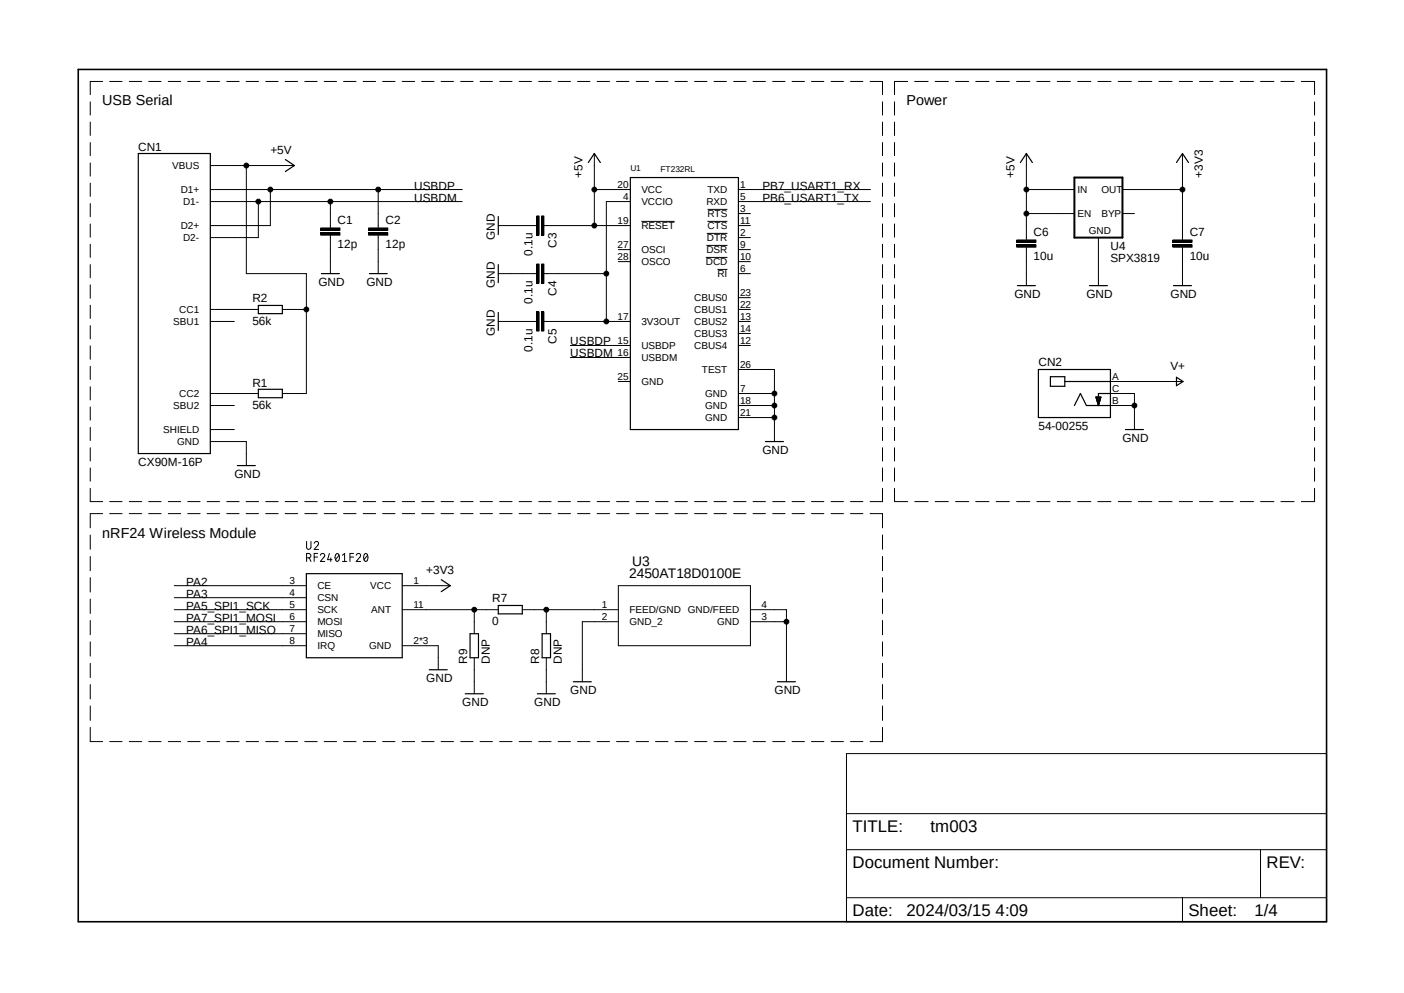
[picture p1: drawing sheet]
<svg xmlns="http://www.w3.org/2000/svg" width="297mm" height="210mm" viewBox="0 0 297 210" stroke-linecap="round" stroke-linejoin="round" font-family="sans-serif">
<path d="M16 14.4l265 181.1M281 14.4l-265 181.1" fill="none" stroke="#fff" stroke-width=".21"/>
<g fill="none" stroke="#000" stroke-width=".21">
<path d="M21.7 17.2h-2.6v2.8M23.2 17.2h2.6M27.3 17.2h2.7M31.5 17.2h2.6M35.6 17.2h2.6M39.7 17.2h2.6M43.8 17.2h2.6M48 17.2h2.6M52.1 17.2h2.6M56.2 17.2h2.6M60.3 17.2h2.6M64.5 17.2h2.6"/>
<path d="M68.6 17.2h2.6M72.7 17.2h2.6M76.8 17.2h2.7M80.9 17.2h2.7M85.1 17.2h2.6M89.2 17.2h2.6M93.3 17.2h2.6M97.5 17.2h2.6M101.6 17.2h2.6M105.7 17.2h2.6M109.8 17.2h2.6M114 17.2h2.6"/>
<path d="M118.1 17.2h2.6M122.2 17.2h2.6M126.3 17.2h2.6M130.4 17.2h2.7M134.6 17.2h2.6M138.7 17.2h2.6M142.8 17.2h2.6M146.9 17.2h2.7M151 17.2h2.7M155.2 17.2h2.6M159.3 17.2h2.6M163.4 17.2h2.7"/>
<path d="M167.6 17.2h2.6M171.7 17.2h2.6M175.8 17.2h2.6M179.9 17.2h2.6M184.1 17.2h2.6v2.8M192 17.2h-2.8v2.8M193.5 17.2h2.8M197.8 17.2h2.8M202.1 17.2h2.8M206.4 17.2h2.8M210.7 17.2h2.8M215.1 17.2h2.7"/>
<path d="M219.3 17.2h2.8M223.6 17.2h2.8M228 17.2h2.8M232.2 17.2h2.8M236.6 17.2h2.8M240.8 17.2h2.9M245.2 17.2h2.7M249.5 17.2h2.8M253.7 17.2h2.9M258.1 17.2h2.8M262.4 17.2h2.8M266.7 17.2h2.8"/>
<path d="M271 17.2h2.8M275.3 17.2h2.8v2.8M19.1 21.5v2.8M19.1 25.8v2.9M19.1 30.1v2.8M19.1 34.5v2.8M19.1 38.7v2.8M44.5 35h17.8M52.1 35v22.9h12.7v25.3h-5.1M125.7 32.5v15.2M186.7 21.5v2.8M186.7 25.8v2.9"/>
<path d="M186.7 30.1v2.8M186.7 34.5v2.8M186.7 38.7v2.8M189.2 21.5v2.8M189.2 25.8v2.9M189.2 30.1v2.8M189.2 34.5v2.8M189.2 38.7v2.8M217.1 32.5v18.3M250.1 32.5v18.3M278.1 21.5v2.8M278.1 25.8v2.9"/>
<path d="M278.1 30.1v2.8M278.1 34.5v2.8M278.1 38.7v2.8M19.1 43.1v2.7M19.1 47.4v2.8M19.1 51.6v2.8M19.1 56v2.8M44.5 40.1h53.3M44.5 42.6h53.3M54.7 42.6v7.6h-10.2M57.2 40.1v7.6h-12.7M67.9 49.2h4v.5h-4z"/>
<path d="M67.9 48.2h4v.5h-4zM69.9 42.6v5.6M69.9 49.7v8.2M78 49.2h4v.5h-4zM78 48.2h4v.5h-4zM80 40.1v8.1M80 49.7v8.2M105.4 47.7h8.1M105.4 57.9h8.1M113.5 45.7h.5v4h-.5zM113.5 55.8h.5v4.1h-.5zM114.6 45.7h.5v4h-.5z"/>
<path d="M114.6 55.8h.5v4.1h-.5zM115.1 47.7h18.2M115.1 57.9h13.2M125.7 40.1h7.6M130.8 55.3h2.5M130.8 52.8h2.5M133.3 42.6h-5v25.4M135.7 46.8h7M149.3 54.4h4.6M149.4 51.9h4.5M149.5 49.4h4.4M149.6 46.8h4.3"/>
<path d="M149.7 44.3h4.2M151.8 57h2.1M156.2 40.1h27.9M156.2 42.6h27.9M156.2 47.7h2.5M156.2 50.2h2.5M156.2 55.3h2.5M156.2 52.8h2.5M156.2 57.9h2.5M156.2 45.2h2.5M186.7 43.1v2.7M186.7 47.4v2.8"/>
<path d="M186.7 51.6v2.8M186.7 56v2.8M189.2 43.1v2.7M189.2 47.4v2.8M189.2 51.6v2.8M189.2 56v2.8M215.1 51.8h4.1v.5h-4.1zM215.1 50.8h4.1v.5h-4.1zM217.1 40.1h10.2M217.1 45.2h10.2M217.1 52.3v8.1M232.4 50.2v10.2"/>
<path d="M237.4 40.1h12.7M237.4 45.2h2.6M248.1 51.8h4.1v.5h-4.1zM248.1 50.8h4.1v.5h-4.1zM250.1 52.3v8.1M278.1 43.1v2.7M278.1 47.4v2.8M278.1 51.6v2.8M278.1 56v2.8M19.1 60.2v2.9M19.1 64.6v2.8M19.1 68.9v2.8"/>
<path d="M19.1 73.2v2.8M19.1 77.5v2.8M44.5 65.4h10.2M44.5 68h5.1M59.7 65.4h5.1M105.4 68h8.1M113.5 66h.5v4h-.5zM114.6 66h.5v4h-.5zM115.1 68h18.2M120.6 73.1h12.7M120.6 75.6h12.7M156.2 65.4h2.5"/>
<path d="M156.2 68h2.5M156.2 62.9h2.5M156.2 70.5h2.5M156.2 73.1h2.5M156.2 78.1h7.6v15.3M186.7 60.2v2.9M186.7 64.6v2.8M186.7 68.9v2.8M186.7 73.2v2.8M186.7 77.5v2.8M189.2 60.2v2.9M189.2 64.6v2.8"/>
<path d="M189.2 68.9v2.8M189.2 73.2v2.8M189.2 77.5v2.8M278.1 60.2v2.9M278.1 64.6v2.8M278.1 68.9v2.8M278.1 73.2v2.8M278.1 77.5v2.8M19.1 81.8v2.8M19.1 86.1v2.8M19.1 90.4v2.8M19.1 94.7v2.8"/>
<path d="M19.1 99v2.8M44.5 90.8h5.1M44.5 93.4h7.6v5.1M44.5 83.2h10.2M44.5 85.8h5.1M130.8 80.7h2.5M156.2 83.2h7.6M156.2 85.8h7.6M156.2 88.3h7.6M186.7 81.8v2.8M186.7 86.1v2.8M186.7 90.4v2.8"/>
<path d="M186.7 94.7v2.8M186.7 99v2.8M189.2 81.8v2.8M189.2 86.1v2.8M189.2 90.4v2.8M189.2 94.7v2.8M189.2 99v2.8M234.9 83.2h5.1v7.6M234.9 85.8h5.1M234.9 80.7h15.2M278.1 81.8v2.8M278.1 86.1v2.8"/>
<path d="M278.1 90.4v2.8M278.1 94.7v2.8M278.1 99v2.8M19.1 103.3v2.8h2.6M19.1 113.2v3M19.1 117.7v3M21.7 108.6h-2.6v3M23.2 106.1h2.6M23.2 108.6h2.6M27.3 106.1h2.7M27.3 108.6h2.7M31.5 106.1h2.6"/>
<path d="M31.5 108.6h2.6M35.6 106.1h2.6M35.6 108.6h2.6M39.7 106.1h2.6M39.7 108.6h2.6M43.8 106.1h2.6M43.8 108.6h2.6M48 106.1h2.6M48 108.6h2.6M52.1 106.1h2.6M52.1 108.6h2.6M56.2 106.1h2.6"/>
<path d="M56.2 108.6h2.6M60.3 106.1h2.6M60.3 108.6h2.6M64.5 106.1h2.6M64.5 108.6h2.6M64.9 118h.4a.47 .47 0 0 0 .5-.5 .47 .47 0 0 0-.5-.4h-.4v1.6M64.9 114.5v1.2a.47 .47 0 0 0 .4 .5 .47 .47 0 0 0 .5-.5v-1.2M65.4 118l.4 .7M66.5 114.9a.47 .47 0 0 1 .6-.4 .47 .47 0 0 1 .2 .8l-.8 .9h.9M66.5 117.8h.7M67.2 117.1h-.7v1.6M67.8 117.4a.46 .46 0 0 1 .5-.3 .46 .46 0 0 1 .4 .5l-.9 1.1h.9"/>
<path d="M68.6 106.1h2.6M68.6 108.6h2.6M69.7 117.1l-.4 1.3h.9M70 118v.7M71.2 117.1h.1a1 1 0 0 1 0 1.6l-.3-.2a1.13 1.13 0 0 1 .2-1.4zM71.7 117.4l-.7 1M72.4 118.7h1M72.4 117.4l.5-.3v1.6M72.7 106.1h2.6M72.7 108.6h2.6M74 117.8h.8M74.8 117.1h-.8v1.6"/>
<path d="M75.4 117.4a.47 .47 0 0 1 .6-.3 .47 .47 0 0 1 .2 .7l-.8 .9h.9M76.8 106.1h2.7M76.8 108.6h2.7M77.2 117.1h.2a1 1 0 0 1 0 1.6 1.08 1.08 0 0 1-.2-1.6zM77.8 117.4l-.8 1M80.9 106.1h2.7M80.9 108.6h2.7M85.1 106.1h2.6M85.1 108.6h2.6M89.2 106.1h2.6M89.2 108.6h2.6M93.3 106.1h2.6"/>
<path d="M93.3 108.6h2.6M97.5 106.1h2.6M97.5 108.6h2.6M101.6 106.1h2.6M101.6 108.6h2.6M105.7 106.1h2.6M105.7 108.6h2.6M109.8 106.1h2.6M109.8 108.6h2.6M114 106.1h2.6M114 108.6h2.6M118.1 106.1h2.6"/>
<path d="M118.1 108.6h2.6M122.2 106.1h2.6M122.2 108.6h2.6M126.3 106.1h2.6M126.3 108.6h2.6M130.4 106.1h2.7M130.4 108.6h2.7M134.6 106.1h2.6M134.6 108.6h2.6M138.7 106.1h2.6M138.7 108.6h2.6M142.8 106.1h2.6"/>
<path d="M142.8 108.6h2.6M146.9 106.1h2.7M146.9 108.6h2.7M151 106.1h2.7M151 108.6h2.7M155.2 106.1h2.6M155.2 108.6h2.6M159.3 106.1h2.6M159.3 108.6h2.6M163.4 106.1h2.7M163.4 108.6h2.7M167.6 106.1h2.6"/>
<path d="M167.6 108.6h2.6M171.7 106.1h2.6M171.7 108.6h2.6M175.8 106.1h2.6M175.8 108.6h2.6M179.9 106.1h2.6M179.9 108.6h2.6M184.1 108.6h2.6v3M186.7 103.3v2.8h-2.6M186.7 113.2v3M186.7 117.7v3M189.2 103.3v2.8h2.8"/>
<path d="M193.5 106.1h2.8M197.8 106.1h2.8M202.1 106.1h2.8M206.4 106.1h2.8M210.7 106.1h2.8M215.1 106.1h2.7M219.3 106.1h2.8M223.6 106.1h2.8M228 106.1h2.8M232.2 106.1h2.8M236.6 106.1h2.8M240.8 106.1h2.9"/>
<path d="M245.2 106.1h2.7M249.5 106.1h2.8M253.7 106.1h2.9M258.1 106.1h2.8M262.4 106.1h2.8M266.7 106.1h2.8M271 106.1h2.8M278.1 103.3v2.8h-2.8M19.1 122.2v3M19.1 126.7v3.1M19.1 131.2v3M19.1 135.8v3"/>
<path d="M36.9 123.9h27.9M36.9 136.6h27.9M36.9 126.4h27.9M36.9 128.9h27.9M36.9 131.5h27.9M36.9 134h27.9M85.1 123.9h10.1M85.1 136.6h7.6v5M85.1 128.9h20.3M100.3 128.9v5.1M100.3 139.1v7.6M110.5 128.9h20.3"/>
<path d="M115.6 128.9v5.1M115.6 139.1v7.6M130.8 123.9h27.9v12.7h-27.9zM130.8 131.5h-7.6v12.7M158.7 128.9h7.7v15.3M158.7 131.5h7.7M186.7 122.2v3M186.7 126.7v3.1M186.7 131.2v3M186.7 135.8v3M19.1 140.3v3M19.1 144.8v3"/>
<path d="M19.1 149.3v3.1M19.1 153.8v3h2.6M23.2 156.8h2.6M27.3 156.8h2.7M31.5 156.8h2.6M35.6 156.8h2.6M39.7 156.8h2.6M43.8 156.8h2.6M48 156.8h2.6M52.1 156.8h2.6M56.2 156.8h2.6M60.3 156.8h2.6"/>
<path d="M64.5 156.8h2.6M68.6 156.8h2.6M72.7 156.8h2.6M76.8 156.8h2.7M80.9 156.8h2.7M85.1 156.8h2.6M89.2 156.8h2.6M93.3 156.8h2.6M97.5 156.8h2.6M101.6 156.8h2.6M105.7 156.8h2.6M109.8 156.8h2.6"/>
<path d="M114 156.8h2.6M118.1 156.8h2.6M122.2 156.8h2.6M126.3 156.8h2.6M130.4 156.8h2.7M134.6 156.8h2.6M138.7 156.8h2.6M142.8 156.8h2.6M146.9 156.8h2.7M151 156.8h2.7M155.2 156.8h2.6M159.3 156.8h2.6"/>
<path d="M163.4 156.8h2.7M167.6 156.8h2.6M171.7 156.8h2.6M175.8 156.8h2.6M179.1 159.4h101.5v35.5h-101.5zM179.9 156.8h2.6M186.7 140.3v3M186.7 144.8v3M186.7 149.3v3.1M186.7 153.8v3h-2.6M179.1 179.7h101.5M179.1 172.1h101.5"/>
<path d="M266.7 179.7v10.2M179.1 189.9h101.5M250.1 189.9v5"/>
<circle cx="52.1" cy="35" r=".51"/>
<circle cx="54.6" cy="42.6" r=".51"/>
<circle cx="57.2" cy="40.1" r=".51"/>
<circle cx="69.9" cy="42.6" r=".51"/>
<circle cx="80" cy="40.1" r=".51"/>
<circle cx="125.7" cy="47.7" r=".51"/>
<circle cx="125.7" cy="40.1" r=".51"/>
<circle cx="128.3" cy="57.9" r=".51"/>
<circle cx="217.1" cy="40.1" r=".51"/>
<circle cx="217.1" cy="45.2" r=".51"/>
<circle cx="250.1" cy="40.1" r=".51"/>
<circle cx="64.8" cy="65.4" r=".51"/>
<circle cx="128.3" cy="68" r=".51"/>
<circle cx="163.8" cy="85.8" r=".51"/>
<circle cx="163.8" cy="83.2" r=".51"/>
<circle cx="163.8" cy="88.3" r=".51"/>
<circle cx="240" cy="85.8" r=".51"/>
<circle cx="100.3" cy="128.9" r=".51"/>
<circle cx="115.6" cy="128.9" r=".51"/>
<circle cx="166.4" cy="131.5" r=".51"/>
</g>
<g fill="none" stroke="#000" stroke-width=".25">
<path d="M29.3 32.5h15.2v63.4h-15.2zM60.4 33.7l1.9 1.3-1.9 1.3M124.5 34.4l1.2-1.9 1.3 1.9M133.3 37.5h22.9v53.3h-22.9zM215.9 34.4l1.2-1.9 1.3 1.9M248.9 34.4l1.2-1.9 1.3 1.9M68 57.9h3.8M78.1 57.9h3.8M105.4 45.8v3.8M105.4 56v3.8M54.7 64.6h5v1.7h-5zM105.4 66.1v3.8"/>
<path d="M215.2 60.4h3.8M219.7 78.1h15.2v10.2h-15.2zM222.2 79.7h3.1v2h-3.1zM230.5 60.4h3.8M248.2 60.4h3.9M248.9 79.8l1.4 .9-1.4 .9zM50.2 98.5h3.8M54.7 82.3h5v1.8h-5zM161.9 93.4h3.8M225.3 80.7h9.6M227.3 85.8l1.3-2.6 1.2 2.6h5.1M231.9 84h1l-.5 1.8z"/>
<path d="M231.9 84.2h.9M232 84.3h.8M232 84.5h.7M232.1 84.7h.6M232.1 84.9h.5M232.2 85.1h.4M232.2 85.3h.3M232.3 85.5h.2M232.4 85.7h.1M234.9 83.2h-2.5v.8M238.1 90.8h3.8M64.8 121.3h20.3v17.8h-20.3z"/>
<path d="M93.3 122.6l1.9 1.3-1.9 1.2M99.4 134h1.8v5.1h-1.8zM105.4 128.1h5.1v1.7h-5.1zM114.7 134h1.8v5.1h-1.8zM90.8 141.6h3.8M98.4 146.7h3.8M113.7 146.7h3.8M121.3 144.2h3.8M164.5 144.2h3.8"/>
</g>
<path d="M16.6 14.7h264v180.2h-264z" fill="none" stroke="#000" stroke-width=".34"/>
<g fill="#000">
<path d="M67.9 49.2h4v.5h-4z" fill-rule="evenodd"/>
<path d="M67.9 48.2h4v.5h-4z" fill-rule="evenodd"/>
<path d="M78 49.2h4v.5h-4z" fill-rule="evenodd"/>
<path d="M78 48.2h4v.5h-4z" fill-rule="evenodd"/>
<path d="M113.5 45.7h.5v4h-.5z" fill-rule="evenodd"/>
<path d="M113.5 55.8h.5v4.1h-.5z" fill-rule="evenodd"/>
<path d="M114.6 45.7h.5v4h-.5z" fill-rule="evenodd"/>
<path d="M114.6 55.8h.5v4.1h-.5z" fill-rule="evenodd"/>
<path d="M215.1 51.8h4.1v.5h-4.1z" fill-rule="evenodd"/>
<path d="M215.1 50.8h4.1v.5h-4.1z" fill-rule="evenodd"/>
<path d="M248.1 51.8h4.1v.5h-4.1z" fill-rule="evenodd"/>
<path d="M248.1 50.8h4.1v.5h-4.1z" fill-rule="evenodd"/>
<path d="M113.5 66h.5v4h-.5z" fill-rule="evenodd"/>
<path d="M114.6 66h.5v4h-.5z" fill-rule="evenodd"/>
<circle cx="52.1" cy="35" r=".51"/>
<circle cx="54.6" cy="42.6" r=".51"/>
<circle cx="57.2" cy="40.1" r=".51"/>
<circle cx="69.9" cy="42.6" r=".51"/>
<circle cx="80" cy="40.1" r=".51"/>
<circle cx="125.7" cy="47.7" r=".51"/>
<circle cx="125.7" cy="40.1" r=".51"/>
<circle cx="128.3" cy="57.9" r=".51"/>
<circle cx="217.1" cy="40.1" r=".51"/>
<circle cx="217.1" cy="45.2" r=".51"/>
<circle cx="250.1" cy="40.1" r=".51"/>
<circle cx="64.8" cy="65.4" r=".51"/>
<circle cx="128.3" cy="68" r=".51"/>
<circle cx="163.8" cy="85.8" r=".51"/>
<circle cx="163.8" cy="83.2" r=".51"/>
<circle cx="163.8" cy="88.3" r=".51"/>
<circle cx="240" cy="85.8" r=".51"/>
<circle cx="100.3" cy="128.9" r=".51"/>
<circle cx="115.6" cy="128.9" r=".51"/>
<circle cx="166.4" cy="131.5" r=".51"/>
</g>
<path d="M227.3 37.5h10.1v12.7h-10.1z" fill="none" stroke="#000" stroke-width=".42"/>
<g font-size="3.6">
<text x="180.3" y="175.9">TITLE:</text>
<text x="196.9" y="175.9">tm003</text>
<text x="180.3" y="183.5">Document Number:</text>
<text x="267.9" y="183.5">REV:</text>
<text x="180.3" y="193.7">Date:</text>
<text x="191.8" y="193.7">2024/03/15 4:09</text>
<text x="251.4" y="193.7">Sheet:</text>
<text x="265.4" y="193.7">1/4</text>
</g>
<g font-size="3">
<text x="21.6" y="22.3">USB Serial</text>
<text x="191.8" y="22.3">Power</text>
<text x="21.6" y="113.7">nRF24 Wireless Module</text>
</g>
<g font-size="2.9">
<text x="133.7" y="119.8">U3</text>
<text x="133.1" y="122.3">2450AT18D0100E</text>
</g>
<g font-size="2.5">
<text x="29.2" y="31.9">CN1</text>
<text x="57.2" y="32.5">+5V</text>
<text x="87.6" y="40.1">USBDP</text>
<text x="123.2" y="37.5" transform="rotate(-90 123.2 37.5)">+5V</text>
<text x="161.3" y="40.1">PB7_USART1_RX</text>
<text x="214.6" y="37.5" transform="rotate(-90 214.6 37.5)">+5V</text>
<text x="254.5" y="37.5" transform="rotate(-90 254.5 37.5)">+3V3</text>
<text x="71.4" y="47.3">C1</text>
<text x="81.6" y="47.3">C2</text>
<text x="87.6" y="42.6">USBDM</text>
<text x="161.3" y="42.6">PB6_USART1_TX</text>
<text x="71.4" y="52.4">12p</text>
<text x="81.6" y="52.4">12p</text>
<text x="104.6" y="50.8" transform="rotate(-90 104.6 50.8)">GND</text>
<text x="117.7" y="52.5" transform="rotate(-90 117.7 52.5)">C3</text>
<text x="218.7" y="49.9">C6</text>
<text x="234.9" y="52.8">U4</text>
<text x="251.7" y="49.9">C7</text>
<text x="112.7" y="54.1" transform="rotate(-90 112.7 54.1)">0.1u</text>
<text x="218.7" y="54.9">10u</text>
<text x="234.9" y="55.3">SPX3819</text>
<text x="251.7" y="54.9">10u</text>
<text x="53.4" y="64">R2</text>
<text x="67.4" y="60.4">GND</text>
<text x="77.5" y="60.4">GND</text>
<text x="104.6" y="60.9" transform="rotate(-90 104.6 60.9)">GND</text>
<text x="112.7" y="64.3" transform="rotate(-90 112.7 64.3)">0.1u</text>
<text x="117.7" y="62.6" transform="rotate(-90 117.7 62.6)">C4</text>
<text x="214.6" y="63">GND</text>
<text x="229.8" y="63">GND</text>
<text x="247.6" y="63">GND</text>
<text x="53.4" y="68.8">56k</text>
<text x="104.6" y="71.1" transform="rotate(-90 104.6 71.1)">GND</text>
<text x="112.7" y="74.4" transform="rotate(-90 112.7 74.4)">0.1u</text>
<text x="117.7" y="72.7" transform="rotate(-90 117.7 72.7)">C5</text>
<text x="120.7" y="75.6">USBDM</text>
<text x="120.7" y="73.1">USBDP</text>
<text x="219.7" y="77.4">CN2</text>
<text x="53.4" y="81.7">R1</text>
<text x="247.6" y="78.1">V+</text>
<text x="53.4" y="86.5">56k</text>
<text x="161.3" y="95.9">GND</text>
<text x="219.7" y="90.9">54-00255</text>
<text x="237.5" y="93.4">GND</text>
<text x="29.3" y="98.6">CX90M-16P</text>
<text x="49.6" y="101">GND</text>
<text x="39.4" y="123.9">PA2</text>
<text x="90.2" y="121.3">+3V3</text>
<text x="39.4" y="128.9">PA5_SPI1_SCK</text>
<text x="39.4" y="131.5">PA7_SPI1_MOSI</text>
<text x="39.4" y="126.4">PA3</text>
<text x="104.1" y="127.4">R7</text>
<text x="39.4" y="136.6">PA4</text>
<text x="39.4" y="134">PA6_SPI1_MISO</text>
<text x="104.1" y="132.3">0</text>
<text x="98.8" y="140.4" transform="rotate(-90 98.8 140.4)">R9</text>
<text x="103.6" y="140.4" transform="rotate(-90 103.6 140.4)">DNP</text>
<text x="114.1" y="140.4" transform="rotate(-90 114.1 140.4)">R8</text>
<text x="118.9" y="140.4" transform="rotate(-90 118.9 140.4)">DNP</text>
<text x="90.2" y="144.2">GND</text>
<text x="97.8" y="149.3">GND</text>
<text x="113" y="149.3">GND</text>
<text x="120.7" y="146.7">GND</text>
<text x="163.8" y="146.7">GND</text>
</g>
<g font-size="2.1">
<text x="36.4" y="35.8">VBUS</text>
<text x="38.2" y="40.9">D1+</text>
<text x="130.6" y="39.7">20</text>
<text x="135.7" y="40.9">VCC</text>
<text x="149.6" y="40.9">TXD</text>
<text x="156.5" y="39.7">1</text>
<text x="227.9" y="40.7">IN</text>
<text x="233" y="40.7">OUT</text>
<text x="38.7" y="43.4">D1-</text>
<text x="130.6" y="47.3">19</text>
<text x="131.8" y="42.2">4</text>
<text x="135.7" y="43.4">VCCIO</text>
<text x="149.4" y="43.4">RXD</text>
<text x="149.7" y="45.9">RTS</text>
<text x="156.5" y="47.3">11</text>
<text x="156.5" y="44.8">3</text>
<text x="156.5" y="42.2">5</text>
<text x="227.9" y="45.8">EN</text>
<text x="233" y="45.8">BYP</text>
<text x="38.2" y="48.5">D2+</text>
<text x="38.7" y="51">D2-</text>
<text x="130.6" y="52.4">27</text>
<text x="135.7" y="48.5">RESET</text>
<text x="135.7" y="53.6">OSCI</text>
<text x="149.4" y="53.6">DSR</text>
<text x="149.5" y="51">DTR</text>
<text x="149.6" y="48.5">CTS</text>
<text x="156.5" y="52.4">9</text>
<text x="156.5" y="49.9">2</text>
<text x="230.3" y="49.5">GND</text>
<text x="130.6" y="54.9">28</text>
<text x="135.7" y="56.1">OSCO</text>
<text x="149.3" y="56.1">DCD</text>
<text x="151.8" y="58.6">RI</text>
<text x="156.5" y="54.9">10</text>
<text x="156.5" y="57.5">6</text>
<text x="146.9" y="63.7">CBUS0</text>
<text x="156.5" y="62.6">23</text>
<text x="156.5" y="65.1">22</text>
<text x="36.7" y="68.8">SBU1</text>
<text x="37.9" y="66.3">CC1</text>
<text x="130.6" y="67.6">17</text>
<text x="135.7" y="68.7">3V3OUT</text>
<text x="146.9" y="66.3">CBUS1</text>
<text x="146.9" y="68.8">CBUS2</text>
<text x="146.9" y="71.3">CBUS3</text>
<text x="156.5" y="67.6">13</text>
<text x="156.5" y="70.2">14</text>
<text x="130.6" y="75.3">16</text>
<text x="130.6" y="72.7">15</text>
<text x="135.7" y="76.4">USBDM</text>
<text x="135.7" y="73.8">USBDP</text>
<text x="146.9" y="73.8">CBUS4</text>
<text x="156.5" y="72.7">12</text>
<text x="156.5" y="77.8">26</text>
<text x="37.9" y="84">CC2</text>
<text x="130.6" y="80.3">25</text>
<text x="135.7" y="81.4">GND</text>
<text x="148.5" y="78.9">TEST</text>
<text x="149.2" y="84">GND</text>
<text x="156.5" y="82.9">7</text>
<text x="235.3" y="80.3">A</text>
<text x="235.3" y="82.9">C</text>
<text x="36.7" y="86.5">SBU2</text>
<text x="149.2" y="86.5">GND</text>
<text x="149.2" y="89.1">GND</text>
<text x="156.5" y="85.4">18</text>
<text x="156.5" y="88">21</text>
<text x="235.3" y="85.4">B</text>
<text x="34.5" y="91.6">SHIELD</text>
<text x="37.5" y="94.1">GND</text>
<text x="61.3" y="123.5">3</text>
<text x="67.1" y="124.6">CE</text>
<text x="78.3" y="124.6">VCC</text>
<text x="87.5" y="123.5">1</text>
<text x="61.3" y="126">4</text>
<text x="61.3" y="128.6">5</text>
<text x="61.3" y="131.1">6</text>
<text x="67.1" y="127.2">CSN</text>
<text x="67.1" y="129.7">SCK</text>
<text x="78.5" y="129.7">ANT</text>
<text x="87.5" y="128.6">11</text>
<text x="127.3" y="128.6">1</text>
<text x="127.3" y="131.1">2</text>
<text x="133.1" y="129.7">FEED/GND GND/FEED</text>
<text x="161.1" y="131.1">3</text>
<text x="161.1" y="128.6">4</text>
<text x="61.3" y="133.6">7</text>
<text x="61.3" y="136.2">8</text>
<text x="67.1" y="132.2">MOSI</text>
<text x="67.1" y="134.8">MISO</text>
<text x="67.1" y="137.3">IRQ</text>
<text x="78.1" y="137.3">GND</text>
<text x="87.5" y="136.2">2*3</text>
<text x="133.1" y="132.2">GND_2</text>
<text x="151.7" y="132.2">GND</text>
</g>
<g font-size="1.8">
<text x="133.3" y="36.2">U1</text>
<text x="139.7" y="36.3">FT232RL</text>
</g>
</svg>
